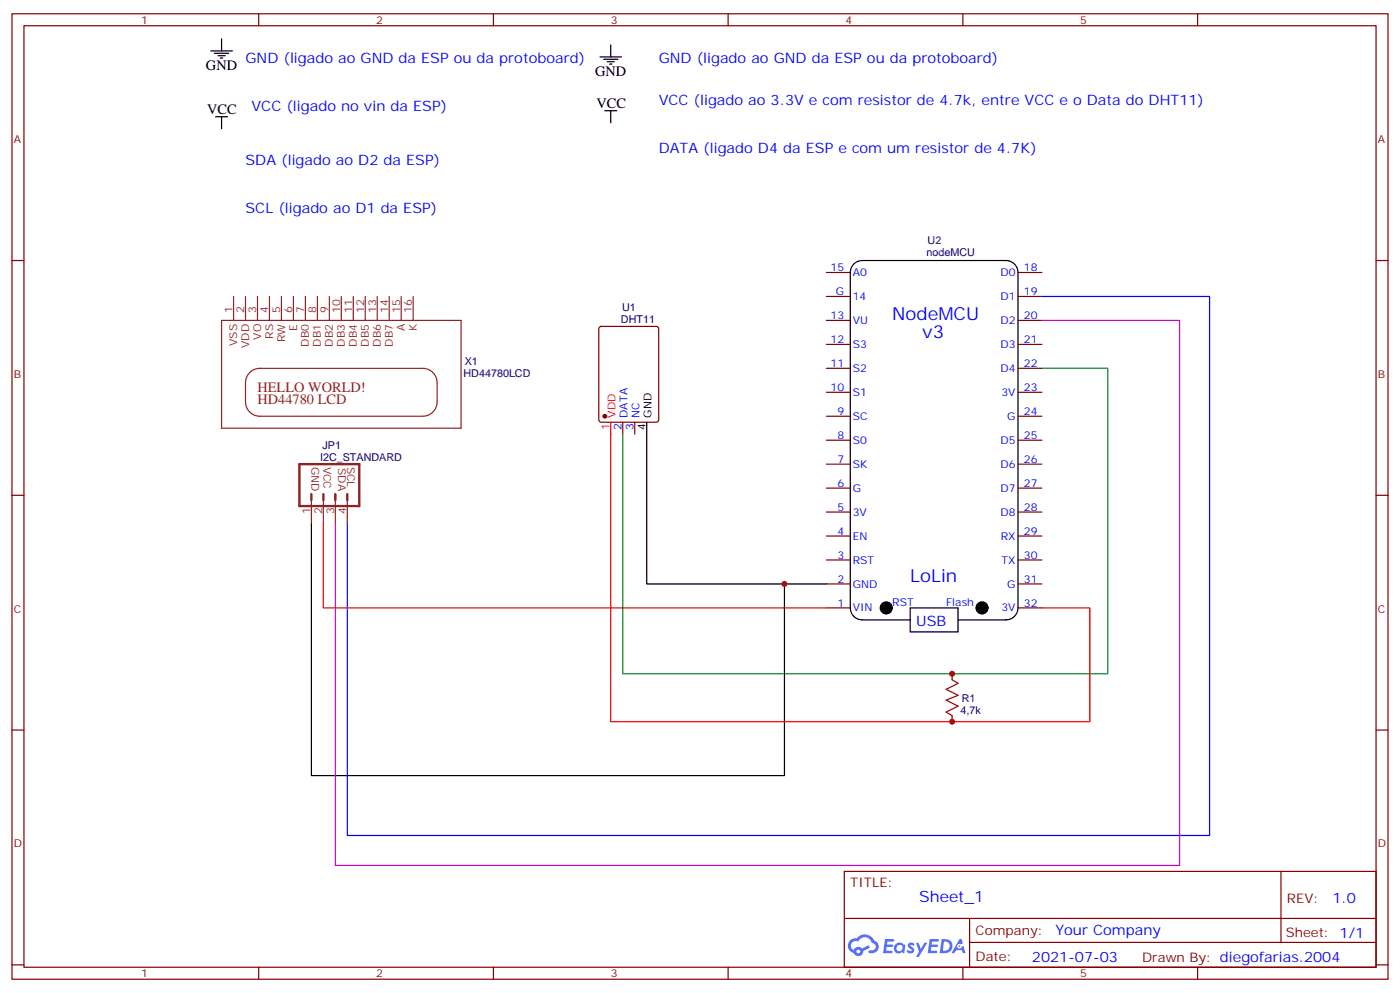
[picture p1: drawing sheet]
<svg xmlns="http://www.w3.org/2000/svg" width="412mm" height="292mm" viewBox="0 0 412 292" stroke-linecap="round" stroke-linejoin="round" font-family="sans-serif">
<g fill="none" stroke="#870000" stroke-width=".35">
<path d="M3.5 4.1h405.4v284.3h-405.4zM7.1 7.6h398.2v277.3h-398.2zM76.2 4.1v3.5M145.3 4.1v3.5M214.5 4.1v3.5M283.6 4.1v3.5M352.8 4.1v3.5M3.5 76.7h3.6M405.3 76.7h3.6M3.5 145.9h3.6M405.3 145.9h3.6M3.5 215h3.6"/>
<path d="M405.3 215h3.6M248.7 256.6h156.6v28.3h-156.6zM377.3 256.7v20.8M248.7 270.5h156.5M285.6 277.5h119.6M285.6 270.5v14.1M3.5 284.2h3.6M76.2 284.9v3.5M145.3 284.9v3.5M214.5 284.9v3.5M283.6 284.9v3.5M352.8 284.9v3.5"/>
<path d="M405.3 284.2h3.6"/>
</g>
<g fill="#5487ff">
<path d="M267.7 277.8a1.22 1.22 0 0 1 1.7 .3l-.4 .6a.47 .47 0 0 0-.3-.4 .47 .47 0 0 0-.5 .1l.1 .3a1.14 1.14 0 0 1 .8 1.7 1.14 1.14 0 0 1-1.9 0l-.2-.2 .5-.5 .7 .4a.29 .29 0 0 0 .3-.2 .29 .29 0 0 0-.2-.4 1.04 1.04 0 0 1-.6-1.7z"/>
<path d="M260.7 276.6h2.4l.3 .2-.2 .5h-1.8l-.1 .9h1.5l.3 .3-.3 .4h-1.6l-.2 1.1 1.7 .1 .2 .3-.2 .3h-2.6z"/>
<path d="M273.8 276.6h2.4l.3 .2-.1 .5h-1.8l-.2 .9h1.6l.3 .3-.4 .4h-1.6l-.1 1.1 1.7 .1 .2 .3-.2 .3h-2.6z"/>
<path d="M282.6 276.6h.7l.3 1.2-.6 .3a.69 .69 0 0 0-1 .3 .69 .69 0 0 0 .4 1 .69 .69 0 0 0 .9-.6l.5-.3 .6 2.2h-.8l-.2-.9h-1.8l-.5 .9h-.8z"/>
<path d="M269.8 277.7h.8l.6 1.8 1.1-1.8h.9l-2.6 4.1h-.8l.9-1.5z"/>
<path d="M277.4 276.6l-.6 4.1h1.3a2.11 2.11 0 0 0 2.5-2.1 2.11 2.11 0 0 0-2.5-2zM278.1 277.3a1.39 1.39 0 0 1 1.7 1.4 1.39 1.39 0 0 1-1.8 1.3h-.3z"/>
<path d="M263.7 278.2a1.54 1.54 0 0 0-.1 2.1 1.54 1.54 0 0 0 2.2 .2l.6 .2 .3-2.3-.2-.2-.4-.1a1.49 1.49 0 0 0-2.4 .1zM264 279.2a.94 .94 0 0 1 1.8 0 .94 .94 0 0 1-1.8 0z"/>
<path d="M250.4 276.9a2.18 2.18 0 0 0 1.1 3.8 1.44 1.44 0 0 0 1.6 .9 1.44 1.44 0 0 0 1.2-1.5l2-1-.5-.7-1.9 .9a1.47 1.47 0 0 0-2.4 .5 1.39 1.39 0 0 1-.7-2 1.39 1.39 0 0 1 2-.4 2.12 2.12 0 0 1 2.2-1.3 2.12 2.12 0 0 1 1.9 1.6 1.14 1.14 0 0 1 1.1 1.5 1.14 1.14 0 0 1-1.7 .7 .43 .43 0 0 0-.5 .3 .43 .43 0 0 0 .4 .5 1.98 1.98 0 0 0 2.5-1.2 1.98 1.98 0 0 0-1.2-2.5 3.1 3.1 0 0 0-5.3-.7l-.9 .1zM252.3 280.2a.55 .55 0 0 1 1.1 0 .55 .55 0 0 1-1.1 0z"/>
<circle cx="282.6" cy="278.7" r=".26"/>
</g>
<g fill="none" stroke="#870000" stroke-width=".35">
<path d="M176.6 96.3l.5-.2h16.2l.7 .5v27l-.4 .7-16.5 .1-.7-.5v-27.1zM243.4 94.4h7.1M243.4 87.3h7.1M243.4 80.3h7.1M299.9 94.4h7M299.9 87.3h7M299.9 80.3h7M243.4 115.5h7.1M243.4 108.5h7.1M243.4 101.4h7.1M299.9 115.5h7M299.9 108.5h7"/>
<path d="M299.9 101.4h7M183.4 124.4v3.5M187 124.4v3.5M243.4 136.7h7.1M243.4 129.6h7.1M243.4 122.6h7.1M299.9 136.7h7M299.9 129.6h7M299.9 122.6h7M243.4 157.9h7.1M243.4 150.8h7.1M243.4 143.8h7.1"/>
<path d="M299.9 157.9h7M299.9 150.8h7M299.9 143.8h7M243.4 179h7.1M243.4 172h7.1M243.4 164.9h7.1M299.9 179h7M299.9 172h7M299.9 164.9h7M280.5 198.4v1.8M280.5 210.8v1.7"/>
</g>
<circle cx="178.2" cy="122.6" r=".53" fill="#870000" stroke="#870000" stroke-width=".35"/>
<path d="M179.9 124.4v88.1h141.1v-33.5h-14.1M95.2 154.3v24.7h148.2" fill="none" stroke="#f00" stroke-width=".35"/>
<g fill="none" stroke="#000" stroke-width=".35">
<path d="M62.1 15h6.3M63.1 15.7h4.3M64.2 16.4h2.1M64.9 17.1h.7M65.3 11.5v3.5M176.7 16.8h6.4M177.8 17.5h4.2M178.9 18.2h2.1M179.6 18.9h.7M179.9 13.2v3.6M63.5 34.4h3.5M65.3 34.4v3.5"/>
<path d="M178.2 32.6h3.5M179.9 32.6v3.6M190.5 124.4v47.6h40.6M91.7 154.3v74.1h139.4v-56.4h12.3M268.1 179h14.1v7.1h-14.1zM268.1 182.6h-14.1a3.5 3.5 0 0 1-3.5-3.6v-98.7a3.5 3.5 0 0 1 3.5-3.6h42.3a3.5 3.5 0 0 1 3.6 3.6v98.7a3.5 3.5 0 0 1-3.6 3.6h-14.1"/>
</g>
<g fill="none" stroke="#8c2424" stroke-width=".35">
<path d="M65.3 94.4h70.5v31.7h-70.5zM68.8 87.3v7.1M72.3 87.3v7.1M75.8 87.3v7.1M79.4 87.3v7.1M82.9 87.3v7.1M86.4 87.3v7.1M90 87.3v7.1M93.5 87.3v7.1M97 87.3v7.1M100.5 87.3v7.1M104.1 87.3v7.1"/>
<path d="M107.6 87.3v7.1M111.1 87.3v7.1M114.7 87.3v7.1M118.2 87.3v7.1M121.7 87.3v7.1M73.3 110a4.2 4.2 0 0 1 3.3-1.5h47.9a4.2 4.2 0 0 1 4.3 4.2v5.7a4.2 4.2 0 0 1-4.3 4.2h-47.9a4.2 4.2 0 0 1-4.3-4.2v-5.7a4.2 4.2 0 0 1 1-2.7zM91.7 147.3v7M95.2 147.3v7M98.8 147.3v7M102.3 147.3v7"/>
</g>
<path d="M88.2 136.7h17.6v12.3h-17.6zM91.7 145.5v1.8M95.2 145.5v1.8M98.8 145.5v1.8M102.3 145.5v1.8" fill="none" stroke="#8c2424" stroke-width=".71"/>
<g fill="#000" stroke="#000" stroke-width=".35">
<circle cx="261.1" cy="179" r="1.76"/>
<circle cx="289.3" cy="179" r="1.76"/>
</g>
<path d="M306.9 108.5h19.4v89.9h-142.9v-70.5" fill="none" stroke="#008700" stroke-width=".35"/>
<path d="M280.5 200.2l1.7 1.1-3.5 1.7 3.5 1.8-3.5 1.4 3.5 1.8-3.5 1.7 1.8 1.1" fill="none" stroke="#a10000" stroke-width=".35"/>
<path d="M306.9 87.3h49.4v158.8h-254v-91.8" fill="none" stroke="#00f" stroke-width=".35"/>
<path d="M306.9 94.4h40.6v160.5h-248.7v-100.6" fill="none" stroke="#c0c" stroke-width=".35"/>
<g fill="#c00">
<circle cx="231.1" cy="172" r=".88"/>
<circle cx="280.5" cy="198.4" r=".88"/>
<circle cx="280.5" cy="212.5" r=".88"/>
</g>
<g font-size="5.3" fill="#00f">
<text x="262.8" y="94.4">NodeMCU</text>
<text x="271.6" y="99.7">v3</text>
<text x="268.1" y="171.5">LoLin</text>
</g>
<text font-size="4.6" fill="#00f" x="270.8" y="265.7">Sheet_1</text>
<g font-size="4.2">
<text x="60.7" y="20.6">GND</text>
<text x="175.3" y="22.4">GND</text>
<text x="61" y="33.7">VCC</text>
<text x="175.7" y="31.9">VCC</text>
</g>
<g font-size="4.2" fill="#00f">
<text x="72.3" y="18.5">GND (ligado ao GND da ESP ou da protoboard)</text>
<text x="194" y="18.5">GND (ligado ao GND da ESP ou da protoboard)</text>
<text x="74.1" y="32.6">VCC (ligado no vin da ESP)</text>
<text x="194" y="30.9">VCC (ligado ao 3.3V e com resistor de 4.7k, entre VCC e o Data do DHT11)</text>
<text x="194" y="45">DATA (ligado D4 da ESP e com um resistor de 4.7K)</text>
<text x="72.3" y="48.5">SDA (ligado ao D2 da ESP)</text>
<text x="72.3" y="62.6">SCL (ligado ao D1 da ESP)</text>
<text x="269.9" y="184.3">USB</text>
<text x="392.5" y="265.9">1.0</text>
<text x="310.9" y="275.5">Your Company</text>
<text x="304" y="283.3">2021-07-03</text>
</g>
<g font-size="4.2" fill="#8d2323">
<text x="75.8" y="115.5">HELLO WORLD!</text>
<text x="75.8" y="119.1">HD44780 LCD</text>
</g>
<g font-size="3.9" fill="#800">
<text x="250.5" y="261.2">TITLE:</text>
<text x="379.1" y="265.9">REV:</text>
<text x="287.4" y="275.4">Company:</text>
<text x="378.7" y="276">Sheet: 1/1</text>
<text x="287.4" y="283.1">Date:</text>
<text x="336.4" y="283.2">Drawn By: diegofarias.2004</text>
</g>
<g font-size="3.2" fill="#800">
<text x="41.6" y="7.1">1</text>
<text x="110.8" y="7.1">2</text>
<text x="179.9" y="7.1">3</text>
<text x="249.1" y="7.1">4</text>
<text x="318.2" y="7.1">5</text>
<text x="4.1" y="42.2">A</text>
<text x="405.9" y="42.2">A</text>
<text x="4.1" y="111.3">B</text>
<text x="405.9" y="111.3">B</text>
<text x="4.1" y="180.4">C</text>
<text x="405.9" y="180.4">C</text>
<text x="4.1" y="249.6">D</text>
<text x="405.9" y="249.6">D</text>
<text x="41.6" y="287.9">1</text>
<text x="110.8" y="287.9">2</text>
<text x="179.9" y="287.9">3</text>
<text x="249.1" y="287.9">4</text>
<text x="318.2" y="287.9">5</text>
</g>
<g font-size="3.2" fill="#000080">
<text x="273.3" y="71.8">U2</text>
<text x="272.9" y="75.3">nodeMCU</text>
<text x="182.9" y="95.1">DHT11</text>
<text x="183.2" y="91.5">U1</text>
<text x="136.9" y="107.6">X1</text>
<text x="136.5" y="111.1">HD44780LCD</text>
<text x="94.3" y="135.6">I2C_STANDARD</text>
<text x="95" y="132.1">JP1</text>
<text x="283.3" y="206.7">R1</text>
<text x="282.9" y="210.3">4,7k</text>
</g>
<g font-size="3.2" fill="#00f">
<text x="244.7" y="79.9">15</text>
<text x="251.2" y="81.3">A0</text>
<text x="294.7" y="81.3">D0</text>
<text x="301.6" y="79.9">18</text>
<text x="246.2" y="87">G</text>
<text x="251.2" y="88.4">14</text>
<text x="294.7" y="88.4">D1</text>
<text x="301.6" y="87">19</text>
<text x="244.7" y="94">13</text>
<text x="251.2" y="95.4">VU</text>
<text x="294.7" y="95.4">D2</text>
<text x="301.6" y="94">20</text>
<text x="244.7" y="101.1">12</text>
<text x="301.6" y="101.1">21</text>
<text x="251.2" y="102.5">S3</text>
<text x="294.7" y="102.5">D3</text>
<text x="244.7" y="108.1">11</text>
<text x="251.2" y="109.5">S2</text>
<text x="294.7" y="109.5">D4</text>
<text x="301.6" y="108.1">22</text>
<text x="244.7" y="115.2">10</text>
<text x="251.2" y="116.6">S1</text>
<text x="295" y="116.6">3V</text>
<text x="301.6" y="115.2">23</text>
<text x="184.9" y="123" transform="rotate(-90 184.9 123)">DATA</text>
<text x="188.4" y="123" transform="rotate(-90 188.4 123)">NC</text>
<text x="246.7" y="122.2">9</text>
<text x="251.2" y="123.6">SC</text>
<text x="296.7" y="123.6">G</text>
<text x="301.6" y="122.2">24</text>
<text x="183.1" y="126.5" transform="rotate(-90 183.1 126.5)">2</text>
<text x="186.6" y="126.5" transform="rotate(-90 186.6 126.5)">3</text>
<text x="246.7" y="129.3">8</text>
<text x="251.2" y="130.7">S0</text>
<text x="294.7" y="130.7">D5</text>
<text x="301.6" y="129.3">25</text>
<text x="246.7" y="136.3">7</text>
<text x="251.2" y="137.8">SK</text>
<text x="294.7" y="137.8">D6</text>
<text x="301.6" y="136.3">26</text>
<text x="246.7" y="143.4">6</text>
<text x="301.6" y="143.4">27</text>
<text x="251.2" y="144.8">G</text>
<text x="294.7" y="144.8">D7</text>
<text x="246.7" y="150.5">5</text>
<text x="251.2" y="151.9">3V</text>
<text x="294.7" y="151.9">D8</text>
<text x="301.6" y="150.5">28</text>
<text x="246.7" y="157.5">4</text>
<text x="251.2" y="158.9">EN</text>
<text x="294.8" y="158.9">RX</text>
<text x="301.6" y="157.5">29</text>
<text x="246.7" y="164.6">3</text>
<text x="251.2" y="166">RST</text>
<text x="295" y="166">TX</text>
<text x="301.6" y="164.6">30</text>
<text x="246.7" y="171.6">2</text>
<text x="251.2" y="173">GND</text>
<text x="296.7" y="173">G</text>
<text x="301.6" y="171.6">31</text>
<text x="246.7" y="178.7">1</text>
<text x="262.8" y="178.4">RST</text>
<text x="278.7" y="178.4">Flash</text>
<text x="301.6" y="178.7">32</text>
<text x="251.2" y="180.1">VIN</text>
<text x="295" y="180.1">3V</text>
</g>
<g font-size="3.2" fill="#8d2323">
<text x="68.4" y="92.3" transform="rotate(-90 68.4 92.3)">1</text>
<text x="72" y="92.3" transform="rotate(-90 72 92.3)">2</text>
<text x="75.5" y="92.3" transform="rotate(-90 75.5 92.3)">3</text>
<text x="79" y="92.3" transform="rotate(-90 79 92.3)">4</text>
<text x="82.5" y="92.3" transform="rotate(-90 82.5 92.3)">5</text>
<text x="86.1" y="92.3" transform="rotate(-90 86.1 92.3)">6</text>
<text x="89.6" y="92.3" transform="rotate(-90 89.6 92.3)">7</text>
<text x="93.1" y="92.3" transform="rotate(-90 93.1 92.3)">8</text>
<text x="96.7" y="92.3" transform="rotate(-90 96.7 92.3)">9</text>
<text x="100.2" y="92.3" transform="rotate(-90 100.2 92.3)">10</text>
<text x="103.7" y="92.3" transform="rotate(-90 103.7 92.3)">11</text>
<text x="107.2" y="92.3" transform="rotate(-90 107.2 92.3)">12</text>
<text x="110.8" y="92.3" transform="rotate(-90 110.8 92.3)">13</text>
<text x="114.3" y="92.3" transform="rotate(-90 114.3 92.3)">14</text>
<text x="117.8" y="92.3" transform="rotate(-90 117.8 92.3)">15</text>
<text x="121.4" y="92.3" transform="rotate(-90 121.4 92.3)">16</text>
<text x="69.8" y="101.9" transform="rotate(-90 69.8 101.9)">VSS</text>
<text x="76.9" y="100.1" transform="rotate(-90 76.9 100.1)">VO</text>
<text x="80.4" y="99.8" transform="rotate(-90 80.4 99.8)">RS</text>
<text x="84" y="100.8" transform="rotate(-90 84 100.8)">RW</text>
<text x="87.5" y="97.4" transform="rotate(-90 87.5 97.4)">E</text>
<text x="119.2" y="97.6" transform="rotate(-90 119.2 97.6)">A</text>
<text x="122.8" y="97.6" transform="rotate(-90 122.8 97.6)">K</text>
<text x="73.4" y="102.5" transform="rotate(-90 73.4 102.5)">VDD</text>
<text x="91" y="102.1" transform="rotate(-90 91 102.1)">DB0</text>
<text x="94.5" y="102.1" transform="rotate(-90 94.5 102.1)">DB1</text>
<text x="98.1" y="102.1" transform="rotate(-90 98.1 102.1)">DB2</text>
<text x="101.6" y="102.1" transform="rotate(-90 101.6 102.1)">DB3</text>
<text x="105.1" y="102.1" transform="rotate(-90 105.1 102.1)">DB4</text>
<text x="108.7" y="102.1" transform="rotate(-90 108.7 102.1)">DB5</text>
<text x="112.2" y="102.1" transform="rotate(-90 112.2 102.1)">DB6</text>
<text x="115.7" y="102.1" transform="rotate(-90 115.7 102.1)">DB7</text>
<text x="91.7" y="137.4" transform="rotate(90 91.7 137.4)">GND</text>
<text x="95.2" y="137.4" transform="rotate(90 95.2 137.4)">VCC</text>
<text x="99.7" y="137.8" transform="rotate(90 99.7 137.8)">SDA</text>
<text x="102.3" y="137.4" transform="rotate(90 102.3 137.4)">SCL</text>
<text x="91.4" y="151.4" transform="rotate(-90 91.4 151.4)">1</text>
<text x="94.9" y="151.4" transform="rotate(-90 94.9 151.4)">2</text>
<text x="98.4" y="151.4" transform="rotate(-90 98.4 151.4)">3</text>
<text x="102" y="151.4" transform="rotate(-90 102 151.4)">4</text>
</g>
<g font-size="3.2" fill="#f00">
<text x="181.3" y="123" transform="rotate(-90 181.3 123)">VDD</text>
<text x="179.6" y="126.5" transform="rotate(-90 179.6 126.5)">1</text>
</g>
<g font-size="3.2">
<text x="191.9" y="123" transform="rotate(-90 191.9 123)">GND</text>
<text x="190.1" y="126.5" transform="rotate(-90 190.1 126.5)">4</text>
</g>
</svg>
